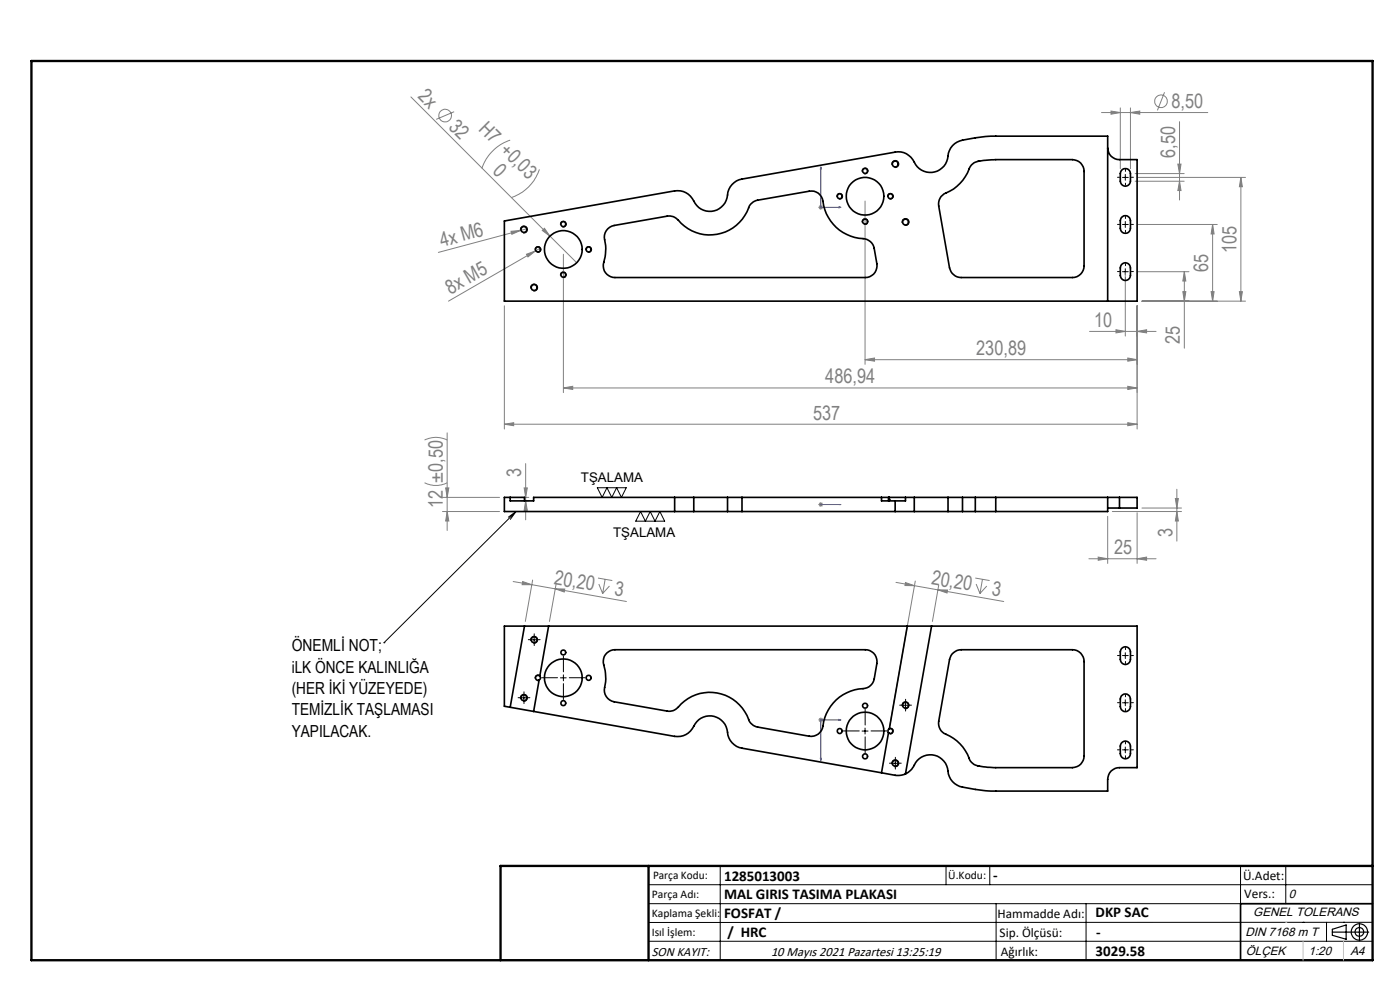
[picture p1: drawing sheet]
<svg xmlns="http://www.w3.org/2000/svg" width="297mm" height="210mm" viewBox="0 0 297 210" stroke-linecap="round" stroke-linejoin="round" font-family="sans-serif">
<g fill="none" stroke="#808080" stroke-width=".21">
<path d="M247.1 19.6l-1.6 3.8M87.2 20.6l35.1 35.1M96.3 23.7l-3.8 1.6M108.2 29.7a9.5 9.5 0 0 0-6 6M114.4 35.9a9.5 9.5 0 0 1-6 6M233.7 23.9h22.5M235.7 23.6l2 .3-2 .3zM237.7 22.9v12.9M239.8 23.9l2-.3v.6zM239.8 22.9v12.9M240.8 38.4h10.4M240.8 36.8h10.4"/>
<path d="M241.4 37.6h22.8M249.9 34.8h.6l-.3 2zM250.2 25.8v16.6M250.2 38.4l.3 2h-.6zM263.2 37.6l.4 2h-.7zM263.2 37.6v26.3M108.4 49.1l2-.2-1.8 .8zM111.7 53.9l1.9-.7-1.6 1.3zM111.9 48.5l-18.9 5M113.6 53.2l-18.5 10.7M114.7 52.6l-1.1 .6M115 48.9l.5-.5 1.2 1.7z"/>
<path d="M119.5 53.9v29.4M173.6 44h1M173.8 43.6l.7 .7M174.1 43.5v1M174.5 43.6l-.7 .7M183.5 42.6v34.7M238.7 57.8v13.5M241.4 57.6h10.8M241.4 47.6h16.8M251.2 57.6l.4 2h-.7zM251.2 57.6v16.3M257.2 47.6l.4 2h-.7z"/>
<path d="M257.2 47.6v16.3M107 64.9v26.1M183.5 76.3l2-.4v.7zM183.5 76.3h57.7M231.1 70.3h14.2M236.7 69.9l2 .4-2 .3zM239.3 75.9l1.9 .4-1.9 .3zM241.2 70.3l2-.4v.7zM241.2 64.9v26.1M242.3 63.9h21.9M250.9 61.9h.7l-.4 2zM256.9 61.9h.7l-.4 2z"/>
<path d="M262.9 61.9h.7l-.4 2zM90.1 93.3l.3-.1a5.3 5.3 0 0 1 4.5 .1M94.9 91.8v20.7M107 90l2-.3v.6zM107 90h134.2M111.5 98.3v12M119.5 82.3l2-.4v.7zM119.5 82.3h121.7M239.3 89.7l1.9 .3-1.9 .3zM239.3 81.9l1.9 .4-1.9 .3zM90.1 102.4a5.4 5.4 0 0 0 4.8 0M93.9 105.5h12.1"/>
<path d="M93.9 108.5h12.1M94.5 103.5h.7l-.3 2zM94.9 108.5l.3 2h-.7zM110.5 106.2h1.7M110.5 105.5h1.7M111.2 103.5h.7l-.4 2zM111.5 106.2l.4 2.1h-.7zM173.6 107h1M173.8 106.7l.7 .7M174.1 106.5v1M174.5 106.7l-.7 .7M231 118.5h14.3"/>
<path d="M233 118.2l2 .3-2 .3zM235 109.5v10M236 108.5h14.6M241.2 118.5l2-.3v.6zM241.2 108.8v10.7M242.3 107.8h8.3M249.3 105.8h.7l-.3 2zM249.7 108.5l.3 2h-.7zM249.7 103.8v11M108.9 123.4l3.9 .6M110.9 123.4l1.9 .6h-2zM112.8 124l20.1 3.6"/>
<path d="M113 123l-1.6 8.8M117.8 124.9h2l-.1 .7zM118 123.9l-1.4 7.9M126.9 122.6l3 .5M127 123.9l.8 2M128.4 122.9l-.6 3M129.3 124.3l-1.5 1.6M190.1 123.5l3.9 .7M192.1 123.6l1.9 .6h-2zM194 124.2l18.9 3.4M194.2 123.3l-5.5 31.1M199 125.1l2 .1-.1 .6z"/>
<path d="M199.1 124.1l-1.3 7.7M206.9 122.6l3 .5M207.1 123.9l.8 2M208.4 122.9l-.5 3M209.3 124.3l-1.4 1.6M173.6 152.7h1M173.8 152.4l.7 .7M174.1 152.2v1M174.5 152.4l-.7 .7"/>
<circle cx="94.4" cy="24.5" r="1.34"/>
<circle cx="246.3" cy="21.5" r="1.34"/>
</g>
<g fill="none" stroke="#000" stroke-width=".21">
<path d="M182.9 36.4a.62 .62 0 0 1 .6-.8 .62 .62 0 0 1 .6 .7 .62 .62 0 0 1-.8 .6M189.2 35a.76 .76 0 0 1 .7-1 .76 .76 0 0 1 .8 .9 .76 .76 0 0 1-1 .6M238.1 37.6h1.3M238.7 37v1.2M110.4 48.9a.76 .76 0 0 1 .7-1 .76 .76 0 0 1 .8 .9 .76 .76 0 0 1-1 .6M113.5 53.1a.62 .62 0 0 1 .5-.8 .62 .62 0 0 1 .7 .6 .62 .62 0 0 1-.7 .6M118.9 58.4a.63 .63 0 0 1 .5-.7 .63 .63 0 0 1 .7 .6 .63 .63 0 0 1-.8 .6M118.9 47.7a.63 .63 0 0 1 .5-.8 .63 .63 0 0 1 .7 .7 .63 .63 0 0 1-.8 .5M124.3 53.1a.61 .61 0 0 1 .5-.8 .61 .61 0 0 1 .7 .7 .61 .61 0 0 1-.8 .5M177.6 41.8a.61 .61 0 0 1 .5-.8 .61 .61 0 0 1 .7 .7 .61 .61 0 0 1-.8 .5M182.9 47.2a.62 .62 0 0 1 .6-.8 .62 .62 0 0 1 .6 .7 .62 .62 0 0 1-.8 .5M188.3 41.8a.62 .62 0 0 1 .5-.8 .62 .62 0 0 1 .7 .6 .62 .62 0 0 1-.8 .6"/>
<path d="M191.4 47.3a.75 .75 0 0 1 .6-.9 .75 .75 0 0 1 .9 .8 .75 .75 0 0 1-1 .6M238.1 47.6h1.3M238.1 57.6h1.3M238.7 47v1.3M238.7 57v1.2M112.6 61.2a.76 .76 0 0 1 .6-1 .76 .76 0 0 1 .9 .8 .76 .76 0 0 1-1 .7M109.5 108.5l-28 27.8M109.5 108.5l-1.2 1.7M109.5 108.5l-1.7 1.2M126.7 103.5h6.2l-1.1 2-1-2-1 2-1-2-1.1 2zM135.9 108.5l1 2.1 1-2.1 1.1 2.1 1-2.1 1 2.1h-6.1zM188.5 106v.2"/>
<path d="M188.7 106v.2M81.5 136.3h.1M112.6 135.9a.76 .76 0 0 1 .6-.9 .76 .76 0 0 1 .9 .7 .76 .76 0 0 1-1 .7M112.7 135.7h1.2M113.3 135.1v1.2M238.1 139.1h1.3M238.7 138.5v1.2M110.4 148.2a.76 .76 0 0 1 .7-.9 .76 .76 0 0 1 .8 .8 .76 .76 0 0 1-1 .7M110.5 148h1.3M111.1 147.4v1.3M114.3 144.3l-.3 .1M114.5 143.3a.64 .64 0 0 0-.7 0 .64 .64 0 0 0-.3 .6"/>
<path d="M118.9 143.8h1.2M119.5 143.1v1.3M182.9 155.1h1.3M183.5 154.4v1.3M188.7 154.5a.63 .63 0 0 1 .8 .5 .63 .63 0 0 1-.8 .7M191.4 149.8a.74 .74 0 0 1 .6-.9 .74 .74 0 0 1 .8 .8 .74 .74 0 0 1-.9 .6M191.5 149.6h1.2M192.1 149v1.2M238.1 149.1h1.3M238.1 159.1h1.3M238.7 148.4v1.3M238.7 158.5v1.2"/>
<path d="M189.2 162.1a.75 .75 0 0 1 .7-.9 .75 .75 0 0 1 .8 .8 .75 .75 0 0 1-1 .6M189.3 161.9h1.2M189.9 161.3v1.2M137.6 187.7h153.6M137.6 191.7h153.6M137.6 199.7h153.6M152.8 183.7v20M200.7 183.7v4M210 183.7v4M211.3 191.7v12M230.4 191.7v12M263.2 183.7v20"/>
<path d="M272.8 183.7v8M276.4 195.6h.1M281.4 195.6v4.1M285 195.6h.1M291.2 195.6l-153.6 .1"/>
</g>
<g fill="none" stroke="#000" stroke-width=".25">
<path d="M188.5 106h.1M188.5 106h.2M188.7 106h.1M282.6 197.7h7.8M282.6 197.1l3-.9v3l-3-.8zM288.4 195.8v3.8M106.2 203.7h185"/>
<circle cx="288.4" cy="197.7" r="1.74"/>
<circle cx="288.4" cy="197.7" r=".93"/>
</g>
<path d="M174.1 35.4v8.6h4.3M174.1 35.4l.1 .4h-.2zM178 43.9l.4 .1-.4 .1zM174 107h.2zM174.1 107h.1M174.1 107h4.3M178.4 107h-.4h.4M178 152.6l.4 .1-.4 .1zM178.4 152.7h-4.3v8.6M174 160.9h.2l-.1 .4z" fill="none" stroke="#00f" stroke-width=".21"/>
<g fill="none" stroke="#000" stroke-width=".21" stroke-dasharray="15.2 1.3 1.3 1.3">
<path d="M237.5 37.6h-.4M238.8 38.9v.4M238.8 36.4v-.5M240 37.6h.4M237.5 47.6h-.4M237.5 57.6h-.4M238.8 48.9v.4M238.8 46.4v-.5M238.8 58.9v.4M238.8 56.4v-.5M240 47.6h.4M240 57.6h.4"/>
<path d="M112.7 135.7h-.6M113.3 135.1v-.7M113.3 136.3v.6M114 135.7h.6M237.5 139.1h-.4M238.8 137.8v-.4M240 139.1h.4M110.5 148h-.6M111.2 147.4v-.7M111.2 148.6v.6M111.8 148h.6M118.3 143.8h-3.4"/>
<path d="M119.5 142.5v-3.4M119.5 145v3.4M120.8 143.8h3.3M182.3 155h-3.4M183.5 153.8v-3.4M183.5 156.3v3.4M184.8 155h3.4M191.5 149.6h-.6M192.1 149v-.7M192.1 150.2v.6M192.7 149.6h.7M237.5 149.1h-.4"/>
<path d="M237.5 159.1h-.4M238.8 140.3v.4M238.8 147.8v-.4M238.8 150.3v.4M238.8 157.8v-.4M240 149.1h.4M240 159.1h.4M189.3 161.9h-.6M189.9 161.3v-.7M189.9 162.5v.6M190.6 161.9h.6M238.8 160.3v.4"/>
</g>
<path d="M291.2 191.7h-28v12" fill="none" stroke="#000" stroke-width=".35"/>
<path d="M6.7 12.9h284.5v190.8h-284.5zM137.6 183.7v20M291.2 183.7h-185v20" fill="none" stroke="#000" stroke-width=".5"/>
<path d="M276.4 199.7v4M285 199.7v4" fill="none" stroke="#c0c0c0" stroke-width=".21"/>
<path d="M272.8 195.6h.1" fill="none" stroke="#c0c0c0" stroke-width=".25"/>
<g fill="#00f">
<path d="M178 43.9l.4 .1-.4 .1zM174.1 35.4l.1 .4h-.2z"/>
<path d="M178 152.6v.2l.4-.1zM174 160.9l.1 .4 .1-.4z"/>
<path d="M178 107h.4zM174 107h.2z"/>
</g>
<g fill="#808080">
<path d="M115 48.9l.5-.5 1.2 1.7z"/>
<path d="M108.4 49.1l2-.2-1.8 .8z"/>
<path d="M111.7 53.9l1.9-.7-1.6 1.3z"/>
<path d="M199 125.1l2 .1-.1 .6zM192.1 123.6l1.9 .6h-2zM117.8 124.9h2l-.1 .7zM110.9 123.4l1.9 .6h-2z"/>
<path d="M241.2 70.3l2-.4v.7zM236.7 69.9l2 .4-2 .3zM239.3 75.9l1.9 .4-1.9 .3zM183.5 76.3l2-.4v.7zM239.3 81.9l1.9 .4-1.9 .3zM119.5 82.3l2-.4v.7zM241.2 118.5l2-.3v.6zM233 118.2l2 .3-2 .3z"/>
<path d="M107 90l2-.3v.6zM239.3 89.7l1.9 .3-1.9 .3z"/>
<path d="M235.7 23.6l2 .3-2 .3zM239.8 23.9l2-.3v.6z"/>
<path d="M250.2 38.4l.3 2h-.6zM249.9 34.8h.6l-.3 2z"/>
<path d="M250.9 61.9h.7l-.4 2zM251.2 57.6l.4 2h-.7zM256.9 61.9h.7l-.4 2zM257.2 47.6l.4 2h-.7zM262.9 61.9h.7l-.4 2zM263.2 37.6l.4 2h-.7zM111.5 106.2l.4 2.1h-.7zM111.2 103.5h.7l-.4 2z"/>
<path d="M249.3 105.8h.7l-.3 2zM249.7 108.5l.3 2h-.7zM94.5 103.5h.7l-.3 2zM94.9 108.5l.3 2h-.7z"/>
</g>
<g fill="none" stroke="#000" stroke-width=".35">
<path d="M206.1 35a5.3 5.3 0 0 1 3.8-1.1h17.6a2.47 2.47 0 0 1 2.5 2.5v20a2.47 2.47 0 0 1-2.5 2.5h-23.6a2.61 2.61 0 0 1-2.5-2.1l-2.3-13.1a2.51 2.51 0 0 1 1.6-2.8 9.4 9.4 0 0 0 5.2-5.6zM235 31.4a2.47 2.47 0 0 0 2.5 2.5h3.7v30h-134.2v-17l36.1-6.4a3.9 3.9 0 0 1 4.4 2.6 3.8 3.8 0 0 0 4.3 1.5 3.8 3.8 0 0 0 2.6-3.8 3.8 3.8 0 0 1 3-2.8l32.5-5.7a3.8 3.8 0 0 1 4.3 2.6 3.8 3.8 0 0 0 4.4 1.5 3.8 3.8 0 0 0 2.6-3.9 3.8 3.8 0 0 1 3-2.8l2.7-.5 3.3-.3h24.8v35M238.1 35.9a1.08 1.08 0 0 1 1.7 .9v1.6a1.08 1.08 0 0 1-1.1 1.1 1.08 1.08 0 0 1-1-1.1v-1.6zM128.9 48.5l1.4-.7 11.2-1.9a2.85 2.85 0 0 1 3 1.5 8.9 8.9 0 0 0 14.6-3.9l.7-.7 .6-.3 11.3-1.9a2.45 2.45 0 0 1 2.9 2.1 9.1 9.1 0 0 0 8.9 8l1.1 .6 .6 .6 .3 .8 .5 3.2a2.49 2.49 0 0 1-2.4 3h-53.1a2.6 2.6 0 0 1-2.3-3.9 9.2 9.2 0 0 0 0-4.6 2.47 2.47 0 0 1 .7-1.9zM237.9 46.2a1.07 1.07 0 0 1 1.2-.4 1.07 1.07 0 0 1 .7 1v1.6a1.08 1.08 0 0 1-1.1 1.1 1.08 1.08 0 0 1-1-1.1v-1.6zM238.1 55.9a1.08 1.08 0 0 1 1.7 .9v1.6a1.08 1.08 0 0 1-1.1 1.1 1.08 1.08 0 0 1-1-1.1v-1.6zM108.2 105.5v.7h5v-.7h29.9M111.3 106.2v-.7h-4.3v3h36.1M143.1 105.5h4.1M143.1 108.5h4.1M143.1 105.5v3M147.2 105.5h7.1"/>
<path d="M147.2 108.5h7.1M147.2 105.5v3M154.3 105.5h3.1M154.3 108.5h3.1M154.3 105.5v3M157.4 108.5h32.5M157.4 105.5h31.1M157.4 105.5v3M187 105.5v.7h2.9M188.5 105.5h.2M188.5 105.5v.7M188.7 105.5h3.4"/>
<path d="M188.7 105.5v.7M189.9 108.5h4.1M189.9 106.2v2.3M192.1 105.5v.7h-2.2M192.1 105.5h1.9M194 108.5h7.1M194 105.5h7.1M194 105.5v3M201.1 108.5h3.1M201.1 105.5h3.1M201.1 105.5v3M204.2 108.5h2.7"/>
<path d="M204.2 105.5h2.7M204.2 105.5v3M206.9 108.5h4.3M206.9 105.5h4.3M206.9 105.5v3M211.2 105.5v3M211.2 105.5h23.8M235 107.8h2.5M235 105.5h2.5M235 105.5v3h-23.8M237.5 105.5h3.7v2.3h-3.7M237.5 105.5v2.3"/>
<path d="M111.3 132.8l-3.1 17.2M116.4 132.8l-1.9 10.6M128.8 138.5a2.48 2.48 0 0 1 1.7-.7h53.1a2.48 2.48 0 0 1 2.4 2.9l-.5 3.3a2.79 2.79 0 0 1-3.3 2.1 9.2 9.2 0 0 0-7.7 8.4 2.5 2.5 0 0 1-2.8 1.7l-11-2a2.97 2.97 0 0 1-2.2-2.4 8.8 8.8 0 0 0-14.8-1.6l-.9 .5-.9 .2-11.6-2a2.64 2.64 0 0 1-1.9-3.7 10 10 0 0 0-.4-4.6 2.57 2.57 0 0 1 .8-2.1zM192.5 132.8l-3.8 21.8M197.6 132.8l-5.5 31.4M202 138.7l.3-.3a2.24 2.24 0 0 1 1.6-.6h23.6a2.47 2.47 0 0 1 2.5 2.5v20a2.47 2.47 0 0 1-2.5 2.5h-16.7l-1.7-.1a3.8 3.8 0 0 1-3.4-1.5 9 9 0 0 0-5.4-5.6l-.7-.6-.4-.7-.1-1.3 2.3-13.1zM237.9 137.6a1.07 1.07 0 0 1 1.2-.3 1.07 1.07 0 0 1 .7 .9v1.7a1.08 1.08 0 0 1-1.1 1.1 1.08 1.08 0 0 1-1-1.1v-1.7zM108.2 150l-1.2-.2v-17h134.2v30h-3.7a2.47 2.47 0 0 0-2.5 2.5v2.5h-24.8l-2.7-.3a12.8 12.8 0 0 1-4.5-1 3.9 3.9 0 0 1-2-3.5 3.8 3.8 0 0 0-3.4-2.9 3.8 3.8 0 0 0-3.8 2.5l-.6 .8-1.1 .8M108.2 150l5 .9M113.2 150.9l29.9 5.3a3.9 3.9 0 0 0 4.4-2.6 3.8 3.8 0 0 1 4.3-1.5 3.8 3.8 0 0 1 2.6 3.8 3.8 3.8 0 0 0 3 2.8l29.6 5.2M114.4 144.2l-1.2 6.7M114.5 143.4a.51 .51 0 0 1-.1 .8"/>
<path d="M114.5 143.4a.53 .53 0 0 0-.7 0 .53 .53 0 0 0-.1 .7 .53 .53 0 0 0 .7 .1M188.5 155.4l-1.5 8.5M188.7 154.6a.53 .53 0 0 0-.2 .8M188.7 154.6a.52 .52 0 0 1 .6 .2 .52 .52 0 0 1-.1 .7 .52 .52 0 0 1-.7-.1M237.9 147.6a1.07 1.07 0 0 1 1.2-.4 1.07 1.07 0 0 1 .7 1.1v1.6a1.08 1.08 0 0 1-1.1 1 1.08 1.08 0 0 1-1-1v-1.6zM238.1 157.4a1.08 1.08 0 0 1 1.7 .8v1.7a1.08 1.08 0 0 1-1.1 1.1 1.08 1.08 0 0 1-1-1.1v-1.7zM187 163.9l3.2 .6 1.1-.1 .8-.2"/>
<circle cx="183.5" cy="36.2" r=".52"/>
<circle cx="189.9" cy="34.8" r=".62"/>
<circle cx="111.1" cy="48.7" r=".62"/>
<circle cx="114.1" cy="52.9" r=".53"/>
<circle cx="119.5" cy="47.5" r=".52"/>
<circle cx="119.5" cy="58.3" r=".52"/>
<circle cx="119.5" cy="52.9" r="4"/>
<circle cx="124.9" cy="52.9" r=".54"/>
<circle cx="178.2" cy="41.6" r=".53"/>
<circle cx="183.5" cy="41.6" r="4"/>
<circle cx="183.5" cy="47" r=".52"/>
<circle cx="188.9" cy="41.6" r=".52"/>
<circle cx="192.1" cy="47.1" r=".62"/>
<circle cx="113.3" cy="61" r=".63"/>
<circle cx="113.3" cy="135.7" r=".63"/>
<circle cx="119.5" cy="138.4" r=".52"/>
<circle cx="111.1" cy="148" r=".62"/>
<circle cx="119.5" cy="149.2" r=".52"/>
<circle cx="119.5" cy="143.8" r="4"/>
<circle cx="124.9" cy="143.8" r=".54"/>
<circle cx="178.1" cy="155.1" r=".54"/>
<circle cx="183.5" cy="155.1" r="4"/>
<circle cx="183.5" cy="149.7" r=".52"/>
<circle cx="192.1" cy="149.6" r=".62"/>
<circle cx="183.5" cy="160.5" r=".52"/>
<circle cx="189.9" cy="161.9" r=".63"/>
</g>
<g font-size="4.2" fill="#808080">
<text x="88.5" y="20.6" transform="rotate(45 88.5 20.6)">2x</text>
<text x="248.5" y="22.9">8,50</text>
<text x="95" y="27.1" transform="rotate(45 95 27.1)">32</text>
<text x="101.4" y="27.5" transform="rotate(45 101.4 27.5)">H7 +0,03</text>
<text x="249.3" y="33.5" transform="rotate(-90 249.3 33.5)">6,50</text>
<text x="104.4" y="36.5" transform="rotate(45 104.4 36.5)">0</text>
<text x="93.7" y="52.4" transform="rotate(-15 93.7 52.4)">4x M6</text>
<text x="262.3" y="53.6" transform="rotate(-90 262.3 53.6)">105</text>
<text x="256.3" y="57.7" transform="rotate(-90 256.3 57.7)">65</text>
<text x="95.6" y="62.6" transform="rotate(-30 95.6 62.6)">8x M5</text>
<text x="232.1" y="69.3">10</text>
<text x="207.1" y="75.3">230,89</text>
<text x="250.3" y="72.9" transform="rotate(-90 250.3 72.9)">25</text>
<text x="175.1" y="81.3">486,94</text>
<text x="172.5" y="89">537</text>
<text x="110.6" y="101.2" transform="rotate(-90 110.6 101.2)">3</text>
<text x="93.9" y="107.8" transform="rotate(-90 93.9 107.8)">12 ±0,50</text>
<text x="248.7" y="113.8" transform="rotate(-90 248.7 113.8)">3</text>
<text x="236.4" y="117.5">25</text>
<text x="117.4" y="123.9" transform="rotate(10 117.4 123.9)">20,20</text>
<text x="197.5" y="123.9" transform="rotate(10 197.5 123.9)">20,20</text>
<text x="130.2" y="126.1" transform="rotate(10 130.2 126.1)">3</text>
<text x="210.3" y="126.1" transform="rotate(10 210.3 126.1)">3</text>
</g>
<g font-size="3.5">
<text x="61.9" y="138.1">ÖNEMLİ NOT;</text>
<text x="61.9" y="142.7">iLK ÖNCE KALINLIĞA</text>
<text x="61.9" y="147.2">(HER İKİ YÜZEYEDE)</text>
<text x="61.9" y="151.7">TEMİZLİK TAŞLAMASI</text>
<text x="61.9" y="156.3">YAPILACAK.</text>
</g>
<g font-size="3.2">
<text x="153.6" y="186.8">1285013003</text>
<text x="153.6" y="190.8">MAL GIRIS TASIMA PLAKASI</text>
<text x="210.7" y="186.6">-</text>
<text x="153.6" y="194.8">FOSFAT /</text>
<text x="232.4" y="194.5">DKP SAC</text>
<text x="154.3" y="198.8">/ HRC</text>
<text x="232.4" y="202.8">3029.58</text>
<text x="232.5" y="198.8">-</text>
</g>
<g font-size="2.8">
<text x="123.2" y="102.3">TŞALAMA</text>
<text x="130.1" y="113.9">TŞALAMA</text>
<text x="263.7" y="186.7">Ü.Adet:</text>
<text x="263.9" y="190.5">Vers.:</text>
<text x="211.6" y="194.8">Hammadde Adı:</text>
<text x="138.3" y="202.8">SON KAYIT:</text>
<text x="163.6" y="202.8">10 Mayıs 2021 Pazartesi 13:25:19</text>
<text x="212.1" y="198.7">Sip. Ölçüsü:</text>
<text x="212.3" y="202.7">Ağırlık:</text>
</g>
<g font-size="2.6">
<text x="273.4" y="190.4">0</text>
<text x="265.9" y="194.4">GENEL TOLERANS</text>
<text x="264.2" y="198.5">DIN 7168 m T</text>
<text x="264.3" y="202.6">ÖLÇEK</text>
<text x="277.6" y="202.6">1:20</text>
<text x="286.5" y="202.6">A4</text>
</g>
<g font-size="2.5">
<text x="138.3" y="190.5">Parça Adı:</text>
<text x="138.5" y="186.5">Parça Kodu:</text>
<text x="201.2" y="186.5">Ü.Kodu:</text>
<text x="138.3" y="194.5">Kaplama Şekli:</text>
<text x="138.3" y="198.6">Isıl İşlem:</text>
</g>
</svg>
